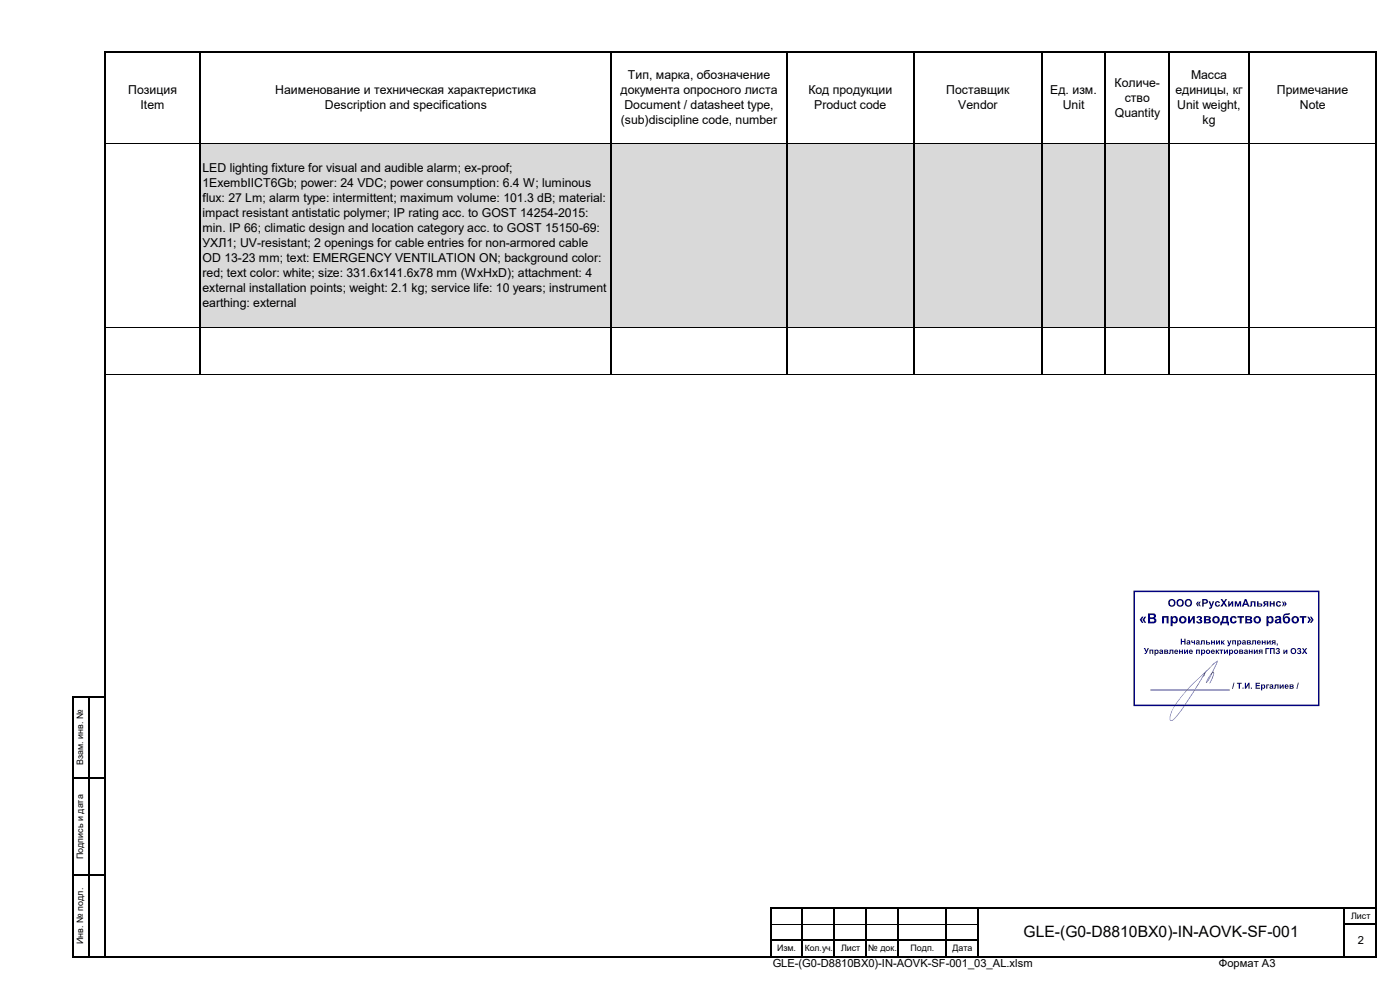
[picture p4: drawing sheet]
<svg xmlns="http://www.w3.org/2000/svg" width="420mm" height="297mm" viewBox="0 0 420 297" stroke-linecap="round" stroke-linejoin="round" font-family="sans-serif">
<path d="M60.1 43h290.8v55.4h-290.8z" fill="#d9d9d9"/>
<g fill="#fff">
<path d="M350.8 43h62.3v55.4h-62.3z"/>
<path d="M31.4 98.4h381.7v13.9h-381.7z"/>
</g>
<g fill="none" stroke="#000" stroke-width=".3">
<path d="M31.7 43h28.1M60.4 43h122.7M183.7 43h52M236.3 43h37.7M274.6 43h37.7M312.9 43h18.5M332 43h18.6M351.1 43h23.4M375.1 43h37.6M31.7 98.4h28.1M60.4 98.4h122.7M183.7 98.4h52"/>
<path d="M236.3 98.4h37.7M274.6 98.4h37.7M312.9 98.4h18.5M332 98.4h18.6M351.1 98.4h23.4M375.1 98.4h37.6M31.7 112.2h28.1M60.4 112.2h122.7M183.7 112.2h52M236.3 112.2h37.7M274.6 112.2h37.7M312.9 112.2h18.5"/>
<path d="M332 112.2h18.6M351.1 112.2h23.4M375.1 112.2h37.6M231.6 277.3h8.9M241.1 277.3h9M250.7 277.3h9M260.3 277.3h8.9M269.8 277.3h13.8M284.2 277.3h8.9"/>
</g>
<g fill="#000">
<path d="M31.1 15.4h.6v271.9h-.6zM31.7 15.4h381.6v.6h-381.6zM59.8 16h.6v96.4h-.6zM183.1 16h.6v96.4h-.6zM235.7 16h.6v96.4h-.6zM274 16h.6v96.4h-.6zM312.3 16h.6v96.4h-.6zM331.4 16h.6v96.4h-.6zM350.6 16h.5v96.4h-.5zM374.5 16h.6v96.4h-.6zM412.7 16h.6v271.3h-.6zM21.5 208.8h.6v78.5h-.6z"/>
<path d="M22.1 208.8h9.6v.6h-9.6zM26.3 209.4h.6v77.9h-.6zM22.1 233.2h9.6v.6h-9.6zM22.1 262.4h9.6v.6h-9.6zM231 272.1h.6v15.2h-.6zM231.6 272.1h181.7v.6h-181.7zM240.5 272.7h.6v14.6h-.6zM250.1 272.7h.6v14.6h-.6zM259.7 272.7h.6v14.6h-.6zM269.2 272.7h.6v14.6h-.6zM283.6 272.7h.6v14.6h-.6zM293.1 272.7h.6v14.6h-.6z"/>
<path d="M403.2 272.7h.6v14.6h-.6zM403.8 277h9.5v.6h-9.5zM22.1 286.7h391.2v.6h-391.2zM231.6 281.9h62.1v.5h-62.1z"/>
</g>
<path d="M340.4 177.4h55.4v34.2h-55.4z" fill="none" stroke="#000080" stroke-width=".45"/>
<g fill="#000080">
<path d="M342.7 185h.5l-.6 1 .6 .9h-.5l-.7-.9zM343.5 185h.5l-.6 1 .6 .9h-.5l-.6-.9zM344.5 184h1.2a.8 .8 0 0 1 1.1 .4 .8 .8 0 0 1-.3 1 .89 .89 0 0 1 .5 1.3 .89 .89 0 0 1-1.3 .3h-1.2zM345.1 184.5v.7a.88 .88 0 0 0 1.2-.3 .86 .86 0 0 0-1.2-.4zM345.1 185.7v.8h.9a.44 .44 0 0 0 .4-.6 .44 .44 0 0 0-.6-.2zM348.8 184.9h1.9v2.1h-.6v-1.7h-.8v1.7h-.5zM351.3 184.9h.6v.3a1.03 1.03 0 0 1 1.5 0 1.03 1.03 0 0 1-.1 1.5 .84 .84 0 0 1-1.4 .1v1.1h-.6zM352.1 185.4a.63 .63 0 0 0-.2 .9 .63 .63 0 0 0 .9 .2 .63 .63 0 0 0 .1-.9 .63 .63 0 0 0-.8-.2zM353.8 186a1.15 1.15 0 0 1 2.3 0 1.15 1.15 0 0 1-2.3 0zM354.6 185.5a.66 .66 0 0 0 0 1 .66 .66 0 0 0 1-.2 .66 .66 0 0 0-.4-1zM356.6 184.9h.5v1.3l.9-1.3h.6v2.1h-.6v-1.3l-.9 1.3h-.5zM359.3 185a.74 .74 0 0 1 1-.2 .74 .74 0 0 1 .2 1.1h-.2a.62 .62 0 0 1 .5 .9 .62 .62 0 0 1-.9 .3l-.5-.1-.5-.5 .6-.1 .3 .3 .4-.1v-.3l-.4-.2 .1-.3a.28 .28 0 0 0 .3-.3 .28 .28 0 0 0-.3-.3l-.4 .3-.5-.1zM361.3 184.9h1.3a.59 .59 0 0 1 .7 .2 .59 .59 0 0 1 0 .7l-.3 .1a.58 .58 0 0 1 .4 .7 .58 .58 0 0 1-.7 .4h-1.4zM361.9 185.2v.6l.9-.2-.1-.3zM361.9 186.1v.6l.9-.2-.1-.3zM363.8 186a1.15 1.15 0 0 1 2.3 0 1.15 1.15 0 0 1-2.3 0zM364.5 185.5a.66 .66 0 0 0 0 1 .66 .66 0 0 0 1-.2 .66 .66 0 0 0-.4-1zM366.8 184.9h1.8l.2 2.7h-.4v-.6h-1.7v.6h-.5v-1a1.48 1.48 0 0 0 .6-1.7zM367.3 185.3l-.3 1.3h1v-1.3zM369.4 185.1a1.06 1.06 0 0 1 1.8 .4l-.6 .1-.1-.2a.56 .56 0 0 0-.7 .1 .56 .56 0 0 0-.1 .7l.5 .4 .4-.4 .6 .1a1.12 1.12 0 0 1-1.7 .6 1.12 1.12 0 0 1-.1-1.8zM371.3 184.9h2v.4h-.7v1.7h-.5v-1.7h-.8zM373.7 184.9h1.3a.59 .59 0 0 1 .6 .2 .59 .59 0 0 1 .1 .7l-.3 .1a.58 .58 0 0 1 .4 .7 .58 .58 0 0 1-.7 .4h-1.4zM374.3 185.2v.6l.9-.2-.1-.3zM374.3 186.1v.6l.9-.2-.1-.3zM376.2 186a1.15 1.15 0 0 1 2.3 0 1.15 1.15 0 0 1-2.3 0zM376.9 185.5a.66 .66 0 0 0 0 1 .66 .66 0 0 0 1-.2 .66 .66 0 0 0-.4-1zM380.1 184.9h.5v.3a1.03 1.03 0 0 1 1.5 0 1.03 1.03 0 0 1-.1 1.5 .84 .84 0 0 1-1.3 .1v1.1h-.6zM380.8 185.4a.63 .63 0 0 0-.1 .9 .63 .63 0 0 0 .8 .2 .63 .63 0 0 0 .2-.9 .63 .63 0 0 0-.9-.2zM382.9 185a.94 .94 0 0 1 1-.2 .94 .94 0 0 1 .6 .9l.1 1.3h-.5l-.1-.2a.73 .73 0 0 1-1.3 .1 .73 .73 0 0 1 .7-1.1l.5-.2a.4 .4 0 0 0-.3-.4 .4 .4 0 0 0-.5 .3l-.5-.1zM383.3 186.2l-.2 .2a.44 .44 0 0 0 .6 .2 .44 .44 0 0 0 .2-.6zM385.3 184.4l.6-.3 1.2-.1-.1 .4-.7 .1a.76 .76 0 0 0-.9 .9 1.1 1.1 0 0 1 1.6 0 1.1 1.1 0 0 1-.2 1.6 1.1 1.1 0 0 1-1.6-.3 2.56 2.56 0 0 1 .1-2.3zM385.6 186a.59 .59 0 0 0 1.1 0 .59 .59 0 0 0-1.1 0zM387.6 186a1.15 1.15 0 0 1 2.3 0 1.15 1.15 0 0 1-2.3 0zM388.3 185.5a.66 .66 0 0 0 0 1 .66 .66 0 0 0 1-.2 .66 .66 0 0 0-.4-1zM390.1 184.9h2v.4h-.7v1.7h-.6v-1.7h-.7zM393.1 185h.5l.7 1-.7 .9h-.5l.6-.9zM392.3 185h.5l.6 1-.6 .9h-.5l.6-.9z"/>
<path d="M354.4 191.6h.3v.7h.7v-.7h.4v1.8h-.4v-.8h-.7v.8h-.3zM356.2 192.2a.56 .56 0 0 1 .6-.1 .56 .56 0 0 1 .4 .5l.1 .8-.4-.1a.42 .42 0 0 1-.6 .1 .42 .42 0 0 1-.1-.6l.7-.3-.2-.1-.6 .1zM356.5 192.9v.2l.2 .1 .2-.4zM357.5 192.1h.3l.1 .5 .2 .1h.2v-.6h.3v1.3h-.3v-.5a.58 .58 0 0 1-.7-.1 .58 .58 0 0 1-.1-.7zM359 192.2a.56 .56 0 0 1 .6-.1 .56 .56 0 0 1 .4 .5l.1 .8-.4-.1a.42 .42 0 0 1-.6 .1 .42 .42 0 0 1-.1-.6l.7-.3-.2-.1-.6 .1zM359.3 192.9v.2l.2 .1 .2-.4zM360.5 192.1h1.1v1.3h-.3v-1h-.5l-.1 .9-.5 .1v-.3h.2zM361.9 192.1h.4v.5l.8 .2v.5l-1.2 .1zM362.3 192.9v.3l.5-.1zM363.5 192.1h.3v.5h.5v-.5h.3v1.3h-.3v-.5h-.5v.5h-.3zM365 192.1h.3v.8l.5-.8h.3v1.3h-.3v-.8l-.5 .8h-.3zM366.5 192.1h.3v.5l.4-.4 .3-.1-.4 .6 .5 .7h-.4l-.4-.5v.5h-.3zM368.3 192.1h.3l.3 .9 .3-.9h.4l-.9 1.8h-.3l-.1-.3 .5-.2zM369.8 192.1h1.1v1.3h-.3v-1h-.5v1h-.3zM371.3 192.1h.3v.2a.58 .58 0 0 1 .8 .1 .58 .58 0 0 1 0 .7 .58 .58 0 0 1-.8 .1v.7h-.3zM371.6 192.8a.35 .35 0 0 0 .7 0 .35 .35 0 0 0-.7 0zM372.9 192.2a.56 .56 0 0 1 .6-.1 .56 .56 0 0 1 .4 .5v.8l-.3-.1a.42 .42 0 0 1-.7 .1 .42 .42 0 0 1 0-.6l.6-.3-.1-.1-.6 .1zM373.1 192.9v.2l.3 .1 .1-.4zM374.2 192.1l1.1 .1v1.1l-1.1 .1zM374.5 192.3v.3l.6-.1zM374.5 192.9v.3l.6-.1zM375.8 192.1h1.2v1.3h-.4v-1h-.4l-.1 .9-.5 .1v-.3h.2zM377.4 192.3a.62 .62 0 0 1 .7-.1 .62 .62 0 0 1 .3 .7h-.8l.2 .3 .6-.2a.65 .65 0 0 1-1 .3 .65 .65 0 0 1 0-1zM377.6 192.4v.2h.5l-.2-.2zM378.7 192.1h.3v.5h.5v-.5h.3v1.3h-.3v-.5h-.5v.5h-.3zM380.2 192.1h.3v.8l.5-.8h.4v1.3h-.4v-.8l-.5 .8h-.3zM381.7 192.3l1.1-.2v1.3h-.3v-.5l-.6 .5h-.4l.5-.6-.4-.2zM382 192.4v.2l.5 .1v-.4zM383.1 193.1h.4v.4l-.3 .3z"/>
<path d="M343.3 194.4h.4l.4 .9 .3-.9h.4l-1 1.8h-.3v-.3l.4-.2zM345 194.9h1.1v1.3h-.3v-1h-.5v1h-.3zM346.5 194.9h.3v.2a.58 .58 0 0 1 .8 .1 .58 .58 0 0 1 0 .7 .58 .58 0 0 1-.8 .1v.7h-.3zM346.8 195.6a.35 .35 0 0 0 .7 0 .35 .35 0 0 0-.7 0zM348.1 195a.56 .56 0 0 1 .6-.1 .56 .56 0 0 1 .3 .5l.1 .8-.4-.1a.42 .42 0 0 1-.6 .1 .42 .42 0 0 1 0-.6l.6-.3-.1-.1-.7 .1zM348.3 195.7v.2l.3 .1 .1-.4zM349.4 194.9l1.1 .1v1.1l-1.1 .1zM349.7 195.1v.3l.5-.1zM349.7 195.7v.3l.6-.1zM351 194.9h1.1v1.3h-.3v-1h-.5v.9l-.5 .1v-.3h.2zM352.6 195.1a.62 .62 0 0 1 .7-.1 .62 .62 0 0 1 .3 .7h-.9l.2 .3 .7-.2a.65 .65 0 0 1-1 .3 .65 .65 0 0 1 0-1zM352.8 195.2l-.1 .2h.5l-.1-.2zM353.9 194.9h.3v.5h.5v-.5h.3v1.3h-.3v-.5h-.5v.5h-.3zM355.4 194.9h.3v.8l.5-.8h.3v1.3h-.3v-.8l-.5 .8h-.3zM357 195.1a.62 .62 0 0 1 .7-.1 .62 .62 0 0 1 .3 .7h-.9l.3 .3 .6-.2a.65 .65 0 0 1-1 .3 .65 .65 0 0 1 0-1zM357.2 195.2l-.1 .2h.6l-.2-.2zM358.9 194.9h1.2v1.3h-.3v-1h-.5v1h-.4zM360.5 194.9h.3v.2a.58 .58 0 0 1 .7 .1 .58 .58 0 0 1 .1 .7 .58 .58 0 0 1-.8 .1v.7h-.3zM360.8 195.6a.35 .35 0 0 0 .7 0 .35 .35 0 0 0-.7 0zM361.9 195.6a.67 .67 0 0 1 1.3 0 .67 .67 0 0 1-1.3 0zM362.2 195.6a.4 .4 0 0 0 .8 0 .4 .4 0 0 0-.8 0zM363.6 195.1a.62 .62 0 0 1 .7-.1 .62 .62 0 0 1 .3 .7h-.9l.3 .3 .6-.2a.65 .65 0 0 1-1 .3 .65 .65 0 0 1 0-1zM363.8 195.2l-.1 .2h.6l-.2-.2zM364.9 194.9h.3v.5l.3-.4 .4-.1-.4 .6 .4 .7h-.3l-.4-.5v.5h-.3zM366 194.9h1.1v.3h-.4v1h-.3v-1h-.4zM367.3 194.9h.4v.8l.5-.8h.3v1.3h-.3v-.8l-.5 .8h-.4zM368.8 194.9h.4v.2a.58 .58 0 0 1 .7 .1 .58 .58 0 0 1 .1 .7 .58 .58 0 0 1-.8 .1v.7h-.4zM369.2 195.6a.35 .35 0 0 0 .7 0 .35 .35 0 0 0-.7 0zM370.3 195.6a.67 .67 0 0 1 1.3 0 .67 .67 0 0 1-1.3 0zM370.6 195.6a.4 .4 0 0 0 .8 0 .4 .4 0 0 0-.8 0zM371.9 194.9l1.1 .1v1.1l-1.1 .1zM372.2 195.1v.3l.5-.1zM372.2 195.7v.3l.6-.1zM373.5 195a.56 .56 0 0 1 .6-.1 .56 .56 0 0 1 .4 .5v.8l-.3-.1a.42 .42 0 0 1-.7 .1 .42 .42 0 0 1 0-.6l.6-.3-.1-.1-.6 .1zM373.7 195.7v.2l.3 .1 .1-.4zM374.8 194.9h.3v.5h.5v-.5h.4v1.3h-.4v-.5h-.5v.5h-.3zM376.3 194.9h.3v.8l.5-.8h.4v1.3h-.4v-.8l-.5 .8h-.3zM377.8 195.1l1.1-.2v1.3h-.3v-.5l-.6 .5h-.4l.5-.6-.3-.2zM378.2 195.2v.2l.4 .1v-.4z"/>
<path d="M379.7 194.5h1.2v.3h-.8v1.4h-.4zM381.1 194.5h1.5v1.7h-.4v-1.4h-.7v1.4h-.4zM383 194.6a.55 .55 0 0 1 .8-.2 .55 .55 0 0 1 .1 .8l-.1 .1a.59 .59 0 0 1 .1 .9 .59 .59 0 0 1-.9 0l-.2-.4 .3-.1a.32 .32 0 0 0 .4 .3 .32 .32 0 0 0 .2-.4l-.3-.1 .3-.7-.9 .1zM385.2 194.9h.3v.8l.5-.8h.3v1.3h-.3v-.8l-.5 .8h-.3zM387.3 195.3a.9 .9 0 0 1 1.8 0 .9 .9 0 0 1-1.8 0zM387.7 195.4a.55 .55 0 0 0 1.1 0 .55 .55 0 0 0-1.1 0zM389.4 194.6a.55 .55 0 0 1 .8-.2 .55 .55 0 0 1 .1 .8l-.1 .1a.59 .59 0 0 1 .1 .9 .59 .59 0 0 1-.9 0l-.2-.4 .3-.1a.32 .32 0 0 0 .4 .3 .32 .32 0 0 0 .2-.4l-.4-.1 .4-.7-.9 .1zM390.7 194.5h.5l.3 .5 .4-.5h.4l-.6 .8 .6 .9h-.4l-.4-.6-.4 .6h-.4l.6-.9z"/>
<path d="M345.2 206.9h1.5v.2h-1.5zM346.6 206.9h1.5v.2h-1.5zM348 206.9h1.5v.2h-1.5zM349.4 206.9h1.5v.2h-1.5zM350.8 206.9h1.5v.2h-1.5zM352.2 206.9h1.5v.2h-1.5zM353.6 206.9h1.5v.2h-1.5zM355 206.9h1.5v.2h-1.5zM356.4 206.9h1.5v.2h-1.5zM357.8 206.9h1.5v.2h-1.5zM359.2 206.9h1.5v.2h-1.5zM360.6 206.9h1.5v.2h-1.5zM362 206.9h1.5v.2h-1.5zM363.4 206.9h1.5v.2h-1.5zM364.8 206.9h1.5v.2h-1.5zM366.2 206.9h1.5v.2h-1.5zM367.6 206.9h1.5v.2h-1.5zM370.2 204.8h.3l-.5 1.9h-.2zM371.2 204.9h1.5v.3h-.6v1.4h-.3v-1.4h-.6zM372.9 206.3h.3v.3h-.3zM373.6 204.9h.3v1.2l.8-1.2h.3v1.7h-.3v-1.1l-.7 1.1h-.4zM375.4 206.3h.3v.3h-.3zM376.8 204.9h1.3v.3h-.9v.4h.9v.3h-.9v.4h1v.3h-1.4zM378.5 205.4h.3v.1a.59 .59 0 0 1 .8 .1 .59 .59 0 0 1 0 .8 .59 .59 0 0 1-.8 .1v.6h-.3zM378.8 206a.35 .35 0 0 0 .7 0 .35 .35 0 0 0-.7 0zM380 205.4h.9v.2h-.6v1h-.3zM381.1 205.5a.57 .57 0 0 1 .6-.2 .57 .57 0 0 1 .4 .5l.1 .8-.4-.1a.43 .43 0 0 1-.6 .1 .43 .43 0 0 1-.1-.6l.7-.2-.2-.2-.6 .1zM381.4 206.1v.3h.2l.2-.4zM382.6 205.4h1.1v1.2h-.3v-1h-.5l-.1 .9-.5 .1v-.2h.2zM384.1 205.4h.3v.8l.5-.8h.4v1.2h-.4v-.8l-.5 .8h-.3zM385.7 205.5a.63 .63 0 0 1 .7-.1 .63 .63 0 0 1 .3 .7h-.8l.2 .3 .6-.1a.66 .66 0 0 1-1 .2 .66 .66 0 0 1 0-1zM385.9 205.7v.2h.5l-.2-.3zM387 205.4h1.1l.1 1.2h-1.2zM387.4 205.6v.3l.5-.1zM387.4 206.1v.3l.5-.1zM389.5 204.8h.3l-.5 1.9h-.2z"/>
<path d="M350.6 180.9a1.15 1.15 0 0 1 2.3 0 1.15 1.15 0 0 1-2.3 0zM351.2 180.3a.71 .71 0 0 0 0 1.1 .71 .71 0 0 0 1.1-.2 .7 .7 0 0 0-.1-.9 .7 .7 0 0 0-1 0zM353.1 180.9a1.15 1.15 0 0 1 2.3 0 1.15 1.15 0 0 1-2.3 0zM353.7 180.3a.71 .71 0 0 0 0 1.1 .71 .71 0 0 0 1.1-.2 .7 .7 0 0 0-.2-.9 .7 .7 0 0 0-.9 0zM355.5 180.9a1.15 1.15 0 0 1 2.3 0 1.15 1.15 0 0 1-2.3 0zM356.2 180.3a.71 .71 0 0 0-.1 1.1 .71 .71 0 0 0 1.1-.2 .7 .7 0 0 0-.1-.9 .7 .7 0 0 0-.9 0zM359.4 180.5h.4l-.4 .7 .4 .7h-.4l-.5-.7zM360 180.5h.4l-.4 .7 .4 .7h-.4l-.5-.7zM360.8 179.8h.7a.75 .75 0 0 1 1 .6 .75 .75 0 0 1-.9 .8h-.3v.8h-.5zM361.3 180.1v.7h.5a.31 .31 0 0 0 .3-.3 .31 .31 0 0 0-.3-.3zM362.7 180.4h.5l.4 1.1 .4-1.1h.4l-.8 2-.3 .3h-.4l-.1-.4h.4l.1-.3zM364.8 180.6a.8 .8 0 0 1 1.3 .3h-.4l-.2-.2a.45 .45 0 0 0-.5 .6 .45 .45 0 0 0 .7 .2h.5a.84 .84 0 0 1-1.3 .4 .84 .84 0 0 1-.1-1.3zM366.3 179.8h.5l.5 .7 .5-.7h.5l-.7 1.1 .8 1.1h-.6l-.5-.8-.5 .8h-.6l.8-1.2zM368.6 180.4h.4v1l.7-1h.4v1.6h-.4v-1l-.7 1h-.4zM370.6 180.4h.5l.4 1.1 .4-1.1h.6v1.6h-.4v-1.1l-.4 1.1h-.4l-.4-1.1v1.1h-.3zM373.6 179.8h.5l.9 2.2h-.5l-.2-.5h-.9l-.2 .5h-.5zM373.8 180.3l-.3 .8h.6zM375.3 180.4h1.5v1.6h-.4v-1.3h-.6l-.1 1.2-.7 .1v-.3l.3-.1zM377.3 180.4h.4v.7l1 .1a.5 .5 0 0 1 .1 .6 .5 .5 0 0 1-.6 .2h-.9zM377.7 181.3v.4l.7-.1-.1-.2zM379.2 180.6l1.4-.2v1.6h-.4v-.7l-.7 .7h-.5l.5-.7-.4-.3zM379.6 180.7l.1 .3 .5 .1v-.4zM381.1 180.4h.4v.6h.6v-.6h.5v1.6h-.5v-.7h-.6v.7h-.4zM383.1 180.6a.8 .8 0 0 1 1.4 .3h-.5l-.2-.2a.45 .45 0 0 0-.5 .6 .45 .45 0 0 0 .7 .2h.5a.84 .84 0 0 1-1.3 .4 .84 .84 0 0 1-.1-1.3zM385.3 180.5h.4l.5 .7-.5 .7h-.4l.4-.7zM384.7 180.5h.4l.5 .7-.5 .7h-.4l.4-.7z"/>
</g>
<path d="M357.5 205.6l6.6-6.5 1.3-.9v.5l-1.3 2.7 .2 .2a5.3 5.3 0 0 1-1.3 3.4v-.1a5.3 5.3 0 0 0 1-3.1l-1.3 2.4-.8 .7 3.4-6.5a14.1 14.1 0 0 0-4.1 4.7l.1-.4-3.4 5.6a44.5 44.5 0 0 1-6 7.9l-.6 .1a2.78 2.78 0 0 1 .3-2.9 40.6 40.6 0 0 1 5.9-7.8zM357.8 205.5a31.3 31.3 0 0 0-6.3 8.5l-.3 1.4 .1 .7a3.9 3.9 0 0 0 2.2-1.8l4.7-6.9 3.1-5.3zM363.3 202.5l-1.2 2.1 1.3-2.2z" fill="#2049c9"/>
<text font-size="4.7" x="307.2" y="281.3">GLE-(G0-D8810BX0)-IN-AOVK-SF-001</text>
<g font-size="3.7">
<text x="188.5" y="23.7">Тип, марка, обозначение</text>
<text x="357.5" y="23.7">Масса</text>
<text x="38.5" y="28.3">Позиция</text>
<text x="82.6" y="28.3">Наименование и техническая характеристика</text>
<text x="186.2" y="28.3">документа опросного листа</text>
<text x="242.6" y="28.3">Код продукции</text>
<text x="284" y="28.3">Поставщик</text>
<text x="315.2" y="28.3">Ед. изм.</text>
<text x="334.5" y="26">Количе-</text>
<text x="352.8" y="28.3">единицы, кг</text>
<text x="383.2" y="28.3">Примечание</text>
<text x="42.2" y="32.8">Item</text>
<text x="97.5" y="32.8">Description and specifications</text>
<text x="187.4" y="32.8">Document / datasheet type,</text>
<text x="244.4" y="32.8">Product code</text>
<text x="287.6" y="32.8">Vendor</text>
<text x="318.9" y="32.8">Unit</text>
<text x="334.5" y="35.1">Quantity</text>
<text x="337.6" y="30.5">ство</text>
<text x="353.3" y="32.8">Unit weight,</text>
<text x="390.1" y="32.8">Note</text>
<text x="186.3" y="37.3">(sub)discipline code, number</text>
<text x="360.9" y="37.3">kg</text>
<text x="60.8" y="51.5">LED lighting fixture for visual and audible alarm; ex-proof;</text>
<text x="60.8" y="56">1ExembIIСT6Gb; power: 24 VDC; power consumption: 6.4 W; luminous</text>
<text x="60.8" y="60.5">flux: 27 Lm; alarm type: intermittent; maximum volume: 101.3 dB; material:</text>
<text x="60.8" y="65.1">impact resistant antistatic polymer; IP rating acc. to GOST 14254-2015:</text>
<text x="60.8" y="69.6">min. IP 66; climatic design and location category acc. to GOST 15150-69:</text>
<text x="60.8" y="74.1">УХЛ1; UV-resistant; 2 openings for cable entries for non-armored cable</text>
<text x="60.8" y="78.7">OD 13-23 mm; text: EMERGENCY VENTILATION ON; background color:</text>
<text x="60.8" y="83.2">red; text color: white; size: 331.6x141.6x78 mm (WxHxD); attachment: 4</text>
<text x="60.8" y="87.7">external installation points; weight: 2.1 kg; service life: 10 years; instrument</text>
<text x="60.8" y="92.2">earthing: external</text>
</g>
<g font-size="3.3">
<text x="407.5" y="283.2">2</text>
<text x="231.9" y="290.3">GLE-(G0-D8810BX0)-IN-AOVK-SF-001_03_AL.xlsm</text>
<text x="365.8" y="290.3">Формат А3</text>
</g>
<g font-size="2.7">
<text x="25" y="229.6" transform="rotate(-90 25 229.6)">Взам. инв. №</text>
<text x="25" y="257.8" transform="rotate(-90 25 257.8)">Подпись и дата</text>
<text x="405.5" y="275.7">Лист</text>
<text x="25" y="283.2" transform="rotate(-90 25 283.2)">Инв. № подл.</text>
<text x="233.2" y="285.4">Изм.</text>
<text x="252.4" y="285.4">Лист</text>
<text x="260.6" y="285.4">№ док.</text>
<text x="273.3" y="285.4">Подп.</text>
<text x="285.8" y="285.4">Дата</text>
</g>
<text font-size="2.6" x="241.5" y="285.4">Кол.уч.</text>
</svg>
